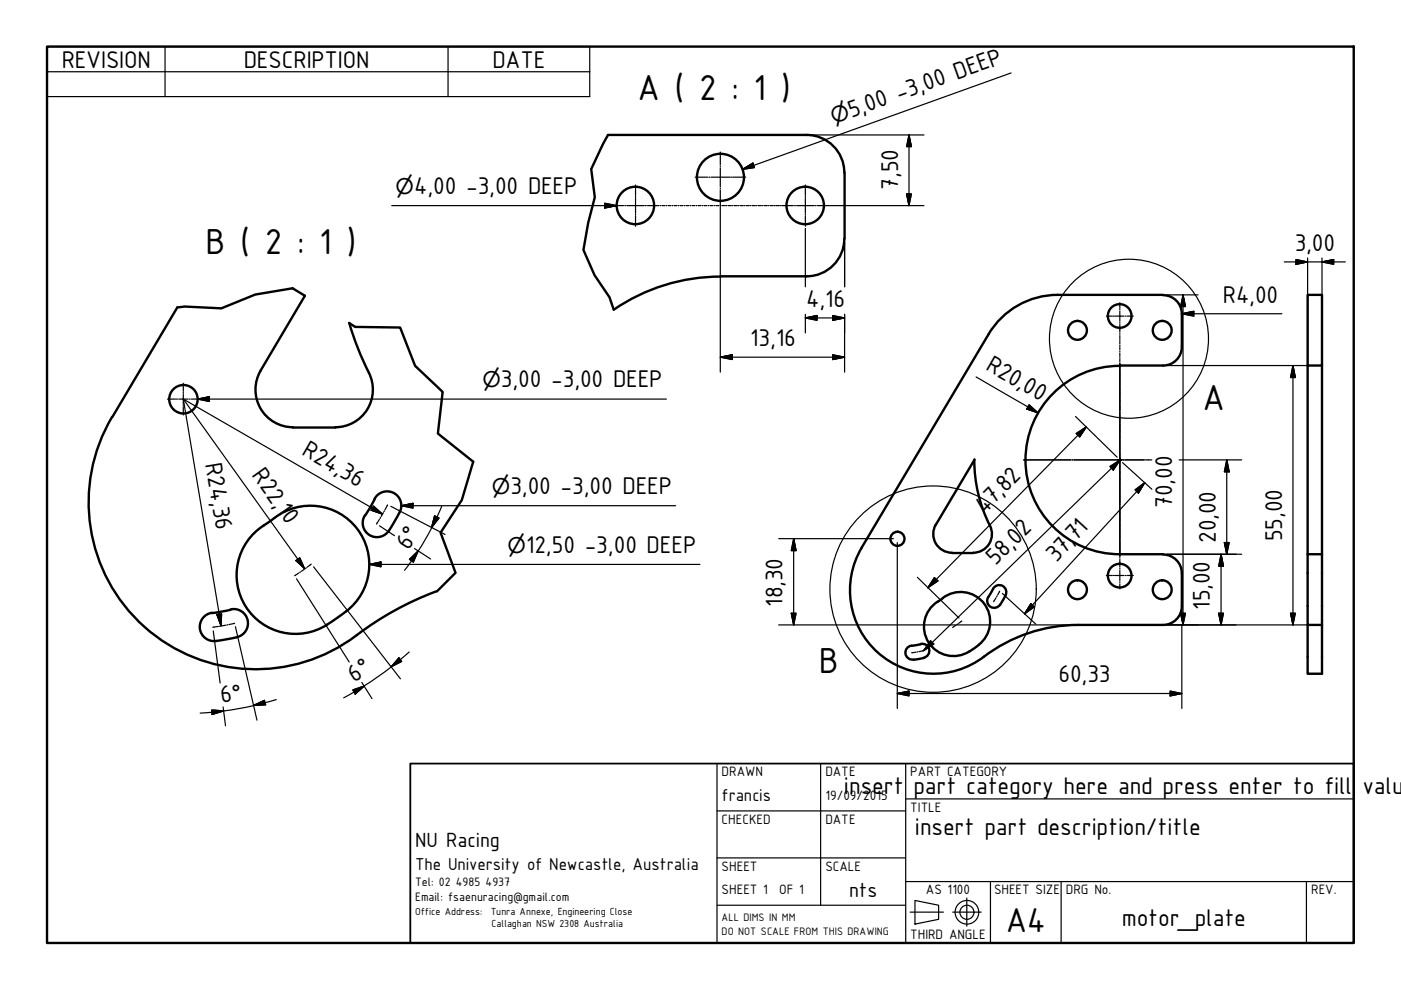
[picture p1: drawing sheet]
<svg xmlns="http://www.w3.org/2000/svg" width="297mm" height="210mm" viewBox="0 0 297 210" stroke-linecap="round" stroke-linejoin="round" font-family="sans-serif">
<!-- layer: Visible (ISO) -->
<g fill="none" stroke="#000" stroke-width=".51">
<path d="M128.9 28.6h42.1a8 8 0 0 1 8 8M179.1 36.6v14M152.8 58.6a40 40 0 0 0-22.7 7.1M179 50.6a8 8 0 0 1-8 8h-18.3M37.6 65.2l-13.8 23.2M55.3 78.5a8 8 0 0 0 6.8 12.1M64.6 62.7l-9.4 15.9M74 68.5l2.1 5.8 2.1 4.7M78.2 79a8 8 0 0 1-7.1 11.6M209.6 70.8l-26.9 45.3a17.7 17.7 0 0 0 4 22.7 17.7 17.7 0 0 0 23.1-.4 33.1 33.1 0 0 1 18.8-5.9M237.4 77.6a20 20 0 0 0-20 19.9 20 20 0 0 0 20 20h9.2M246.6 62.5h-22.3a17 17 0 0 0-14.7 8.4"/>
<path d="M246.6 62.6a4 4 0 0 1 4 4M250.6 66.5v7a4 4 0 0 1-4 4h-9.2M277.2 62.5h3.1v15h-3.1zM277.2 77.5v40h3.1v15M280.3 77.5v40M23.8 88.4a35.4 35.4 0 0 0 7.4 45 35.4 35.4 0 0 0 45.5 .5 66.2 66.2 0 0 1 15.9-8.6M62.1 90.6h9M206.6 97.5a30.8 30.8 0 0 0 3.3 14M206.6 97.4l-8.2 13.8M53.7 113.2l1.1-.9 2.1-1.5a13 13 0 0 1 14.5-2.3 12.5 12.5 0 0 1 .9 22 21.2 21.2 0 0 1-6.9 3.6 12.5 12.5 0 0 1-13.6-6.1 12.5 12.5 0 0 1 1.9-14.8zM77.4 109.2a3 3 0 0 0 .9 4.2 3 3 0 0 0 4.2-.9M79.4 105.8a3 3 0 0 1 4.1-1.3 3 3 0 0 1 1.2 4.1"/>
<path d="M79.4 105.9l-2 3.4M84.7 108.6l-2.2 3.9M198.4 111.2a4 4 0 0 0 3.4 6M201.9 117.3h4.5M209.9 111.4a4 4 0 0 1-3.6 5.8M246.6 117.6a4 4 0 0 1 4 3.9M277.2 117.5v15h3.1v10.3h-3.1v-10.3M45 129.9a3 3 0 0 0-2.6 3.4 3 3 0 0 0 3.4 2.6M48.9 129.3l-3.9 .7M48.9 129.2a3.1 3.1 0 0 1 3.7 2.7 3.1 3.1 0 0 1-3 3.4l-3.9 .6M193.3 136.9a1.49 1.49 0 0 0-1.3 1.7 1.49 1.49 0 0 0 1.7 1.2M195.2 136.5a1.49 1.49 0 0 1 1.8 1.2 1.49 1.49 0 0 1-1.1 1.7"/>
<path d="M195.3 136.6l-2 .3M195.9 139.5l-2.2 .4M199.9 126.8a6.3 6.3 0 0 1 8.7 1.2 6.3 6.3 0 0 1-1.1 8.7M199.9 126.8a7 7 0 0 0-4 6.6 6.4 6.4 0 0 0 4.2 5.3 6.4 6.4 0 0 0 6.6-1.4l.8-.6M209.5 126.6a1.49 1.49 0 0 0 .5 2 1.49 1.49 0 0 0 2-.4M210.5 124.9a1.53 1.53 0 0 1 2.3-.5 1.53 1.53 0 0 1 .2 2.2l-.9 1.6M210.6 124.9l-1 1.7M250.6 128.5a4 4 0 0 1-4 4h-17.9M250.6 121.5v7"/>
<circle cx="152.7" cy="37.6" r="5"/>
<circle cx="134.7" cy="43.6" r="4"/>
<circle cx="170.7" cy="43.6" r="4"/>
<circle cx="228.4" cy="70" r="2"/>
<circle cx="237.4" cy="67" r="2.51"/>
<circle cx="246.4" cy="70" r="2"/>
<circle cx="38.9" cy="84.6" r="3"/>
<circle cx="190.3" cy="114.2" r="1.49"/>
<circle cx="228.4" cy="125" r="2"/>
<circle cx="237.4" cy="122.1" r="2.51"/>
<circle cx="246.4" cy="125" r="2"/>
</g>
<!-- layer: Break Line (ISO) -->
<path d="M128.9 28.6l-3.6 7.2 .8 6-1.4 5.4-1 5.8 2.3 5.3 3.2 4.7 .9 2.6M64.6 62.7l-2.6-1.6-7.9 1.4-7.2 2.9-7.7-.4-1.6 .2M74 68.5l1.3 .8 9.5 .1 3.2 8.2 5.9 5.5-1.1 8.8 7.5 6-2.4 8.1-4.5 6.9 3.2 8.5-4 4" fill="none" stroke="#000" stroke-width=".51"/>
<!-- layer: Detail Boundary (ISO) -->
<g fill="none" stroke="#000" stroke-width=".25">
<circle cx="239.4" cy="71.8" r="16.9"/>
<circle cx="197.8" cy="124.9" r="21.9"/>
</g>
<!-- layer: Border (ISO) -->
<path d="M10 9.9h277v190h-277z" fill="none" stroke="#000" stroke-width=".51"/>
<!-- layer: Title (ISO) -->
<g fill="none" stroke="#000" stroke-width=".25">
<path d="M152 171.9h40M152 161.9v38M174 161.9v30M192 169.4h95M192 161.9v38M152 181.9h40M152 191.9h40M192 186.9h95M193 193.4h7M194 190.9l5 1v3l-5 1zM202 193.4h6M205 190.4v6"/>
<path d="M210 186.9v13M225 186.9v13M277 186.9v13"/>
<circle cx="205" cy="193.4" r="2.51"/>
<circle cx="205" cy="193.4" r="1.49"/>
</g>
<path d="M87 161.9h200v38h-200z" fill="none" stroke="#000" stroke-width=".38"/>
<!-- layer: Symbol (ISO) -->
<g fill="none" stroke="#000" stroke-width=".25">
<path d="M10 9.9h115v10.6h-115zM10 15.2h115M35 9.9v10.6M95 9.9v10.6M214.4 15.5l-57 20.4M157.4 35.9l2.2-1.3 .4 .9zM83.1 43.6h47.6M128.2 43.1l2.5 .5-2.5 .5zM41.9 84.6l2.5-.5v1zM41.9 84.6h99.4M78.3 119.7l2.5-.5v1zM78.3 119.7h70.1"/>
<path d="M85.1 107.2l2.5-.5v1zM85.1 107.2h58.2"/>
</g>
<!-- layer: Dimension (ISO) -->
<g fill="none" stroke="#000" stroke-width=".25">
<path d="M171.8 28.6h24.1M192.7 28.6l.5 2.5h-1zM192.7 28.6v15M152.7 43v.5M152.7 43.7v35.2M170.8 48.4v12.4M175.1 43.6h20.8M179.1 51.4v9.4M192.2 41.1h1l-.5 2.5zM272.3 55.5h12.9M274.8 55l2.4 .5-2.4 .5zM277.2 54.7v22"/>
<path d="M280.3 55.5l2.5-.5v1zM280.3 54.7v22M152.7 75.7l2.6-.5v1zM152.7 75.7h26.4M170.8 67.4l2.4-.5v1zM170.8 67.4h8.3M170.8 66.6v4M176.5 75.2l2.6 .5-2.6 .5zM176.5 66.9l2.6 .5-2.6 .5zM179.1 66.6v12.3M206.9 79.9l13.2 7.6M247.4 62.5h6.6"/>
<path d="M247.4 77.5h29.9M250.6 66.5l2.5-.5v1zM250.6 66.5h21.2M250.8 62.5l.5 2.5h-1zM250.8 62.5v70M274.1 77.5l.5 2.5h-1zM274.1 77.5v55M38.9 84.6l25.7 36M38.9 84.6l42.2 24.4M38.9 84.6l8 48.1M218.2 85.8l1.9 1.7-2.4-.8zM228 88.3l8.9 8.6"/>
<path d="M228.2 91.9l2.1-1.4-1.4 2.1zM230.3 90.5l-33.6 34.1M235.3 98.9l2.1-1.3-1.4 2.1zM237.4 97.6l-41.6 40.4M238 98.1l6.2 5.6M243.5 97.5h.7M250 97.5h13.3M260.1 97.5l.5 2.5h-1zM260.1 97.5v20M62.7 118.8l.9-.5 1 2.3zM79.2 107.3l1.9 1.7-2.4-.8zM80.5 111.5l3.1 2.1"/>
<path d="M82.9 107.4l11.5 5.9M86.8 118.6l1.8-1.8-1 2.4zM87.3 118.9l-1.5 2M87.9 116.3l3.4 2.2M88.6 116.8l-1.4 2M91.5 111.9l-2.8 4.9M92.1 109.4l1 .4-1.6 2.1zM92.6 109.6l-1.1 2.3M93.6 107.4l-1 2.2M165.1 114.2h24.3M168.3 114.2l.5 2.5h-1zM168.3 114.2v18.3"/>
<path d="M190.2 115v35.2M240.7 103.9l2-1.6-1.3 2.3zM242.7 102.3l-25.5 27.8M247.4 117.5h15.9M258.9 117.5l.5 2.6h-1zM258.9 117.5v15M259.6 115h1l-.5 2.5zM45.2 133.8l1.5 11M46 130.3l1-.2-.1 2.6zM49.9 132.9l4.6 19.8M62.9 122.7l11.1 17.7M66.5 120.2l18.4 23.7"/>
<path d="M84.6 139.5l.6 .7-2.3 1.2zM84.9 139.9l-2 1.5M86.8 138.2l-1.9 1.7M165.1 132.5h62.7M167.8 130h1l-.5 2.5zM194.5 122.4l8.8 8.6M197.3 135.9l.7 .7-2.2 1.4zM198.1 122.5l.8 .7-2.2 1.4zM212.5 125.8l7.1 6.5M218.6 128l.7 .7-2.1 1.4zM247.4 132.5h29.9M250.3 130h1l-.5 2.5z"/>
<path d="M250.6 129.3v.8M250.6 132.4v17.8M258.4 130h1l-.5 2.5zM273.6 130h1l-.5 2.5zM44.9 150.5l2.5 .2-2.4 .8zM44.9 151l-2.5 .2M47.3 149.9l.5 4M47.4 150.7l-2.4 .3M53.7 149.6l2.4-1.1 .2 1zM53.7 149.6l-6.3 1.1M58.6 148.3l-4.9 1.3M74.8 146.3l2.4-.8-1.9 1.7z"/>
<path d="M75 146.7l-2.1 1.3M76.7 144.7l2.2 3.4M77.2 145.5l-2.1 1.2M82.9 141.4l-5.7 4M190.2 147l2.5-.5v1zM190.2 147h60.4M248.1 146.5l2.5 .5-2.5 .5z"/>
</g>
<g fill="#000" stroke="#000" stroke-width=".25">
<path d="M192.7 28.6l.5 2.5zM192.7 28.6l.5 2.5h-1zM192.2 41.1l.5 2.5zM192.2 41.1h1l-.5 2.5zM274.8 56l2.4-.5zM274.8 55l2.4 .5-2.4 .5zM280.3 55.5l2.5-.5zM280.3 55.5l2.5-.5v1zM152.7 75.7l2.6-.5zM152.7 75.7l2.6-.5v1zM170.8 67.4l2.4-.5zM170.8 67.4l2.4-.5v1z"/>
<path d="M176.5 76.2l2.6-.5zM176.5 75.2l2.6 .5-2.6 .5zM176.5 67.9l2.6-.5zM176.5 66.9l2.6 .5-2.6 .5zM250.8 62.5l.5 2.5zM250.8 62.5l.5 2.5h-1zM250.6 66.5l2.5-.5zM250.6 66.5l2.5-.5v1zM217.7 86.7l2.4 .8zM218.2 85.8l1.9 1.7-2.4-.8zM230.3 90.5l-1.4 2.1zM228.2 91.9l2.1-1.4-1.4 2.1z"/>
<path d="M237.4 97.6l-1.4 2.1zM235.3 98.9l2.1-1.3-1.4 2.1zM274.1 77.5l.5 2.5zM274.1 77.5l.5 2.5h-1zM62.7 118.8l1.9 1.8zM62.7 118.8l.9-.5 1 2.3zM78.7 108.2l2.4 .8zM79.2 107.3l1.9 1.7-2.4-.8zM88.6 116.8l-1 2.4zM86.8 118.6l1.8-1.8-1 2.4zM92.1 109.4l-.6 2.5zM92.1 109.4l1 .4-1.6 2.1z"/>
<path d="M168.3 114.2l.5 2.5zM168.3 114.2l.5 2.5h-1zM242.7 102.3l-1.3 2.3zM240.7 103.9l2-1.6-1.3 2.3zM259.6 115l.5 2.5zM259.6 115h1l-.5 2.5zM260.1 97.5l.5 2.5zM260.1 97.5l.5 2.5h-1zM46 130.3l.9 2.4zM46 130.3l1-.2-.1 2.6zM84.6 139.5l-1.7 1.9zM84.6 139.5l.6 .7-2.3 1.2z"/>
<path d="M167.8 130l.5 2.5zM167.8 130h1l-.5 2.5zM197.3 135.9l-1.5 2.1zM197.3 135.9l.7 .7-2.2 1.4zM198.1 122.5l-1.4 2.1zM198.1 122.5l.8 .7-2.2 1.4zM218.6 128l-1.4 2.1zM218.6 128l.7 .7-2.1 1.4zM250.3 130l.5 2.5zM250.3 130h1l-.5 2.5zM258.4 130l.5 2.5zM258.4 130h1l-.5 2.5z"/>
<path d="M258.9 117.5l.5 2.6zM258.9 117.5l.5 2.6h-1zM273.6 130l.5 2.5zM273.6 130h1l-.5 2.5zM45 151.5l2.4-.8zM44.9 150.5l2.5 .2-2.4 .8zM53.7 149.6l2.4-1.1zM53.7 149.6l2.4-1.1 .2 1zM75.3 147.2l1.9-1.7zM74.8 146.3l2.4-.8-1.9 1.7zM190.2 147l2.5-.5zM190.2 147l2.5-.5v1z"/>
<path d="M248.1 147.5l2.5-.5zM248.1 146.5l2.5 .5-2.5 .5z"/>
</g>
<!-- layer: Center Mark (ISO) -->
<g fill="none" stroke="#000" stroke-width=".25">
<path d="M134.7 39.2v2.2M147.4 37.6h2.7M150.3 37.6h.2M150.7 37.6h4M152.7 32.2v2.7M152.7 35.2v.1M152.7 35.6v4M152.7 39.8v.2M154.9 37.6h.3M155.4 37.6h2.7M170.8 39.2v2.2M134.7 41.6v.3"/>
<path d="M134.7 42.1v3M134.7 45.3v.3M134.7 45.8v2.2M152.7 40.3v2.7M170.8 41.6v.3M170.8 42.1v3M170.8 45.3v.3M170.8 45.8v2.2M234.6 67h1.2M236 67h.3M236.5 67h1.8M237.4 77.1v10.1"/>
<path d="M238.6 67h.2M239 67h1.3M35.5 84.6h1.7M37.4 84.6h.3M37.9 84.6h2M38.9 81.3v1.7M38.9 83.2v.2M38.9 83.6v2M38.9 85.8v.3M38.9 86.3v1.7M40.1 84.6h.2M40.6 84.6h1.7"/>
<path d="M217 97.5h10.1M227.3 97.5h.2M227.8 97.5h9.6h-.4M237.4 87.9v9.6v-.4M237.4 97.9v-.4v9.7M237.4 87.4v.2M237.8 97.5h-.4h.4M238 97.5h.3M238.4 97.5h5.1M237.4 107.4v.2M237.4 107.9v10M234.6 122h1.2"/>
<path d="M236 122h.3M236.5 122h1.8M238.6 122h.2M239 122h1.3"/>
</g>
<!-- layer: Centerline (ISO) -->
<g fill="none" stroke="#000" stroke-width=".25">
<path d="M130.4 43.6h1.8M132.5 43.6h.2M132.9 43.6h3.7M136.8 43.6h.2M137.3 43.6h2.4M140 43.6h.1M140.4 43.6h.6M141.2 43.6h.2M141.7 43.6h.5M142.5 43.6h.2M142.9 43.6h.6M143.8 43.6h.2"/>
<path d="M144.2 43.6h.6M145 43.6h.2M145.5 43.6h.5M146.3 43.6h.2M146.7 43.6h.6M147.6 43.6h.2M148 43.6h.6M148.8 43.6h.2M149.3 43.6h.6M150.1 43.6h.2M150.6 43.6h.5M151.4 43.6h.2"/>
<path d="M151.8 43.6h.6M152.7 43.6h.1M153.1 43.6h.6M153.9 43.6h.2M154.4 43.6h.5M155.1 43.6h.3M155.6 43.6h.6M156.4 43.6h.3M156.9 43.6h.6M157.7 43.6h.2M158.2 43.6h.5M158.9 43.6h.3"/>
<path d="M159.4 43.6h.6M160.2 43.6h.3M160.7 43.6h.6M161.5 43.6h.2M162 43.6h.6M162.8 43.6h.2M163.3 43.6h.5M164 43.6h.3M164.5 43.6h.6M165.3 43.6h.2M165.7 43.6h2.5M168.5 43.6h.2"/>
<path d="M168.9 43.6h3.7M172.8 43.6h.2M173.3 43.6h1.8M237.4 64.2v1M237.4 65.4v.3M237.4 65.9v2.2M237.4 68.4v.2M237.4 68.8v1.7M237.4 70.7v.2M237.4 71.2v.5M237.4 71.9v.3M237.4 72.4v.5"/>
<path d="M237.4 73.2v.2M237.4 73.6v.6M237.4 74.5v.1M237.4 74.9v.6M237.4 75.7v.2M237.4 76.1v.6M237.4 76.9v.3M237.4 77.4v.5M237.4 78.2v.2M237.4 78.6v.6M237.4 79.4v.3M237.4 79.9v.5"/>
<path d="M237.4 80.7v.2M237.4 81.1v.6M237.4 82v.1M237.4 82.4v.6M237.4 83.2v.2M237.4 83.6v.6M237.4 84.4v.2M237.4 84.9v.5M237.4 85.7v.2M237.4 86.1v.6M237.4 86.9v.3M237.4 87.3v.6"/>
<path d="M237.4 88.2v.2M237.4 88.6v.6M237.4 89.4v.2M237.4 89.9v.6M237.4 90.6v.3M237.4 91.1v.6M237.4 91.9v.2M237.4 92.4v.5M237.4 93.2v.2M237.4 93.6v.6M237.4 94.4v.3M237.4 94.8v.6"/>
<path d="M237.4 95.7v.2M237.4 96.1v.6M237.4 96.9v.2M237.4 97.4v.6M237.4 98.1v.3M237.4 98.6v.6M237.4 99.4v.2M237.4 99.9v.5M66 119.6l-.9 .6M80.5 110.1l-.7 1M80.7 109.7l-.1 .2M81.3 108.7l-.5 .8"/>
<path d="M81.5 108.3l-.1 .2M82.2 107l-.6 1.1M237.4 100.6v.3M237.4 101.1v.6M237.4 101.9v.2M237.4 102.3v.6M237.4 103.2v.1M237.4 103.6v.6M237.4 104.4v.2M237.4 104.9v.5M237.4 105.6v.3M237.4 106.1v.6"/>
<path d="M237.4 106.9v.2M237.4 107.4v.5M237.4 108.1v.3M237.4 108.6v.5M237.4 109.4v.2M237.4 109.8v.6M237.4 110.7v.1M237.4 111.1v.6M237.4 111.9v.2M237.4 112.3v.6M237.4 113.1v.3M237.4 113.6v.5"/>
<path d="M237.4 114.4v.2M237.4 114.8v.6M237.4 115.6v.3M237.4 116v.6M237.4 116.9v.2M237.4 117.3v.6M237.4 118.1v.2M237.4 118.6v1.6M46.3 132.8l-1.2 .2M46.8 132.7l-.3 .1M47.9 132.5l-.9 .2M48.4 132.5h-.3"/>
<path d="M49.8 132.2l-1.2 .2M63.4 121.5l-.9 .6M63.7 121.2l-.2 .2M64.6 120.6l-.7 .5M65 120.4l-.2 .1M194.2 138.3l-.9 .1M194.7 138.2h-.3M195.8 138l-.9 .2M202.7 132.6l-.7 .4M203.1 132.3l-.2 .1M203.9 131.7l-.7 .5M211.2 126.8l-.5 .8"/>
<path d="M211.4 126.4l-.1 .2M212 125.3l-.5 .9M237.4 120.5v.2M237.4 120.9v2.2M237.4 123.4v.1M237.4 123.8v1.1"/>
</g>
<!-- layer: Symbol (ISO) -->
<path d="M157.4 35.9l2.2-1.3zM157.4 35.9l2.2-1.3 .4 .9zM128.2 44.1l2.5-.5zM128.2 43.1l2.5 .5-2.5 .5zM41.9 84.6l2.5-.5zM41.9 84.6l2.5-.5v1zM78.3 119.7l2.5-.5zM78.3 119.7l2.5-.5v1zM85.1 107.2l2.5-.5zM85.1 107.2l2.5-.5v1z" fill="#000" stroke="#000" stroke-width=".25"/>
<g font-size="8.3">
<text x="135.1" y="21.2">A ( 2 : 1 )</text>
<text x="43.6" y="53.9">B ( 2 : 1 )</text>
<text x="255" y="87">A</text>
<text x="173.6" y="142.8">B</text>
</g>
<text font-size="7.9" x="213.2" y="197.6">A4</text>
<g font-size="5.5">
<text x="13.1" y="14.3">REVISION</text>
<text x="51.7" y="14.3">DESCRIPTION</text>
<text x="104.4" y="14.3">DATE</text>
<text x="180.5" y="25" transform="rotate(-20 180.5 25)">5,00 -3,00 DEEP</text>
<text x="87.8" y="41.1">4,00 -3,00 DEEP</text>
<text x="190.4" y="40.2" transform="rotate(-90 190.4 40.2)">7,50</text>
<text x="274.5" y="53.2">3,00</text>
<text x="170.9" y="65.1">4,16</text>
<text x="259.3" y="64.2">R4,00</text>
<text x="159.1" y="73.4">13,16</text>
<text x="106.2" y="82.1">3,00 -3,00 DEEP</text>
<text x="208.8" y="78.3" transform="rotate(30 208.8 78.3)">R20,00</text>
<text x="43.5" y="98.5" transform="rotate(81 43.5 98.5)">R24,36</text>
<text x="53.3" y="100.8" transform="rotate(54 53.3 100.8)">R22,10</text>
<text x="63.8" y="96.3" transform="rotate(30 63.8 96.3)">R24,36</text>
<text x="108.2" y="104.7">3,00 -3,00 DEEP</text>
<text x="248.5" y="107.7" transform="rotate(-90 248.5 107.7)">70,00</text>
<text x="208.7" y="109.2" transform="rotate(-45 208.7 109.2)">47,82</text>
<text x="86.7" y="116.8" transform="rotate(-58 86.7 116.8)">6°</text>
<text x="111.6" y="117.2">12,50 -3,00 DEEP</text>
<text x="211.1" y="119.9" transform="rotate(-44 211.1 119.9)">58,02</text>
<text x="224" y="119.4" transform="rotate(-47 224 119.4)">37,71</text>
<text x="257.8" y="115.1" transform="rotate(-90 257.8 115.1)">20,00</text>
<text x="271.8" y="114.7" transform="rotate(-90 271.8 114.7)">55,00</text>
<text x="165.9" y="128.6" transform="rotate(-90 165.9 128.6)">18,30</text>
<text x="256.5" y="129.3" transform="rotate(-90 256.5 129.3)">15,00</text>
<text x="47" y="149.1" transform="rotate(-9 47 149.1)">6°</text>
<text x="75.1" y="144.8" transform="rotate(-33 75.1 144.8)">6°</text>
<text x="224.4" y="144.7">60,33</text>
<text x="178.9" y="168.3">insert</text>
<text x="193.7" y="168.3">part category here and press enter to fill</text>
<text x="288.9" y="168.3">value</text>
<text x="194" y="177.1">insert part description/title</text>
<text x="237.9" y="196.4">motor_plate</text>
</g>
<g font-size="4.7">
<text x="88" y="179.7">NU Racing</text>
<text x="180" y="190.2">nts</text>
</g>
<g font-size="4.6">
<text x="176.8" y="26.3" transform="rotate(-20 176.8 26.3)">⌀</text>
<text x="83.9" y="41.1">⌀</text>
<text x="102.3" y="82.1">⌀</text>
<text x="104.3" y="104.7">⌀</text>
<text x="107.6" y="117.2">⌀</text>
</g>
<g font-size="3.9">
<text x="153" y="169.9">francis</text>
<text x="88" y="184.4">The University of Newcastle, Australia</text>
</g>
<g font-size="3.1">
<text x="153" y="164.6">DRAWN</text>
<text x="175" y="164.6">DATE</text>
<text x="193" y="164.6">PART CATEGORY</text>
<text x="175" y="169.6">19/09/2015</text>
<text x="193" y="172.2">TITLE</text>
<text x="153" y="174.7">CHECKED</text>
<text x="175" y="174.7">DATE</text>
<text x="153" y="184.6">SHEET</text>
<text x="175" y="184.6">SCALE</text>
<text x="153" y="189.6">SHEET 1</text>
<text x="165.2" y="189.6">OF 1</text>
<text x="196.3" y="189.6">AS 1100</text>
<text x="210.8" y="189.6">SHEET SIZE</text>
<text x="226" y="189.6">DRG No.</text>
<text x="278" y="189.6">REV.</text>
<text x="193" y="199.2">THIRD ANGLE</text>
</g>
<g font-size="2.8">
<text x="88" y="187.9">Tel: 02</text>
<text x="88" y="191.1">Email: fsaenuracing@gmail.com</text>
<text x="96.6" y="187.9">4985</text>
<text x="102.9" y="187.9">4937</text>
</g>
<g font-size="2.5">
<text x="153" y="195.3">ALL DIMS IN MM</text>
<text x="153" y="198.2">DO NOT SCALE FROM THIS DRAWING</text>
</g>
<g font-size="2.3">
<text x="88" y="193.9">Office Address:</text>
<text x="104.1" y="193.9">Tunra Annexe, Engineering Close</text>
<text x="104.2" y="196.6">Callaghan NSW 2308 Australia</text>
</g>
</svg>
